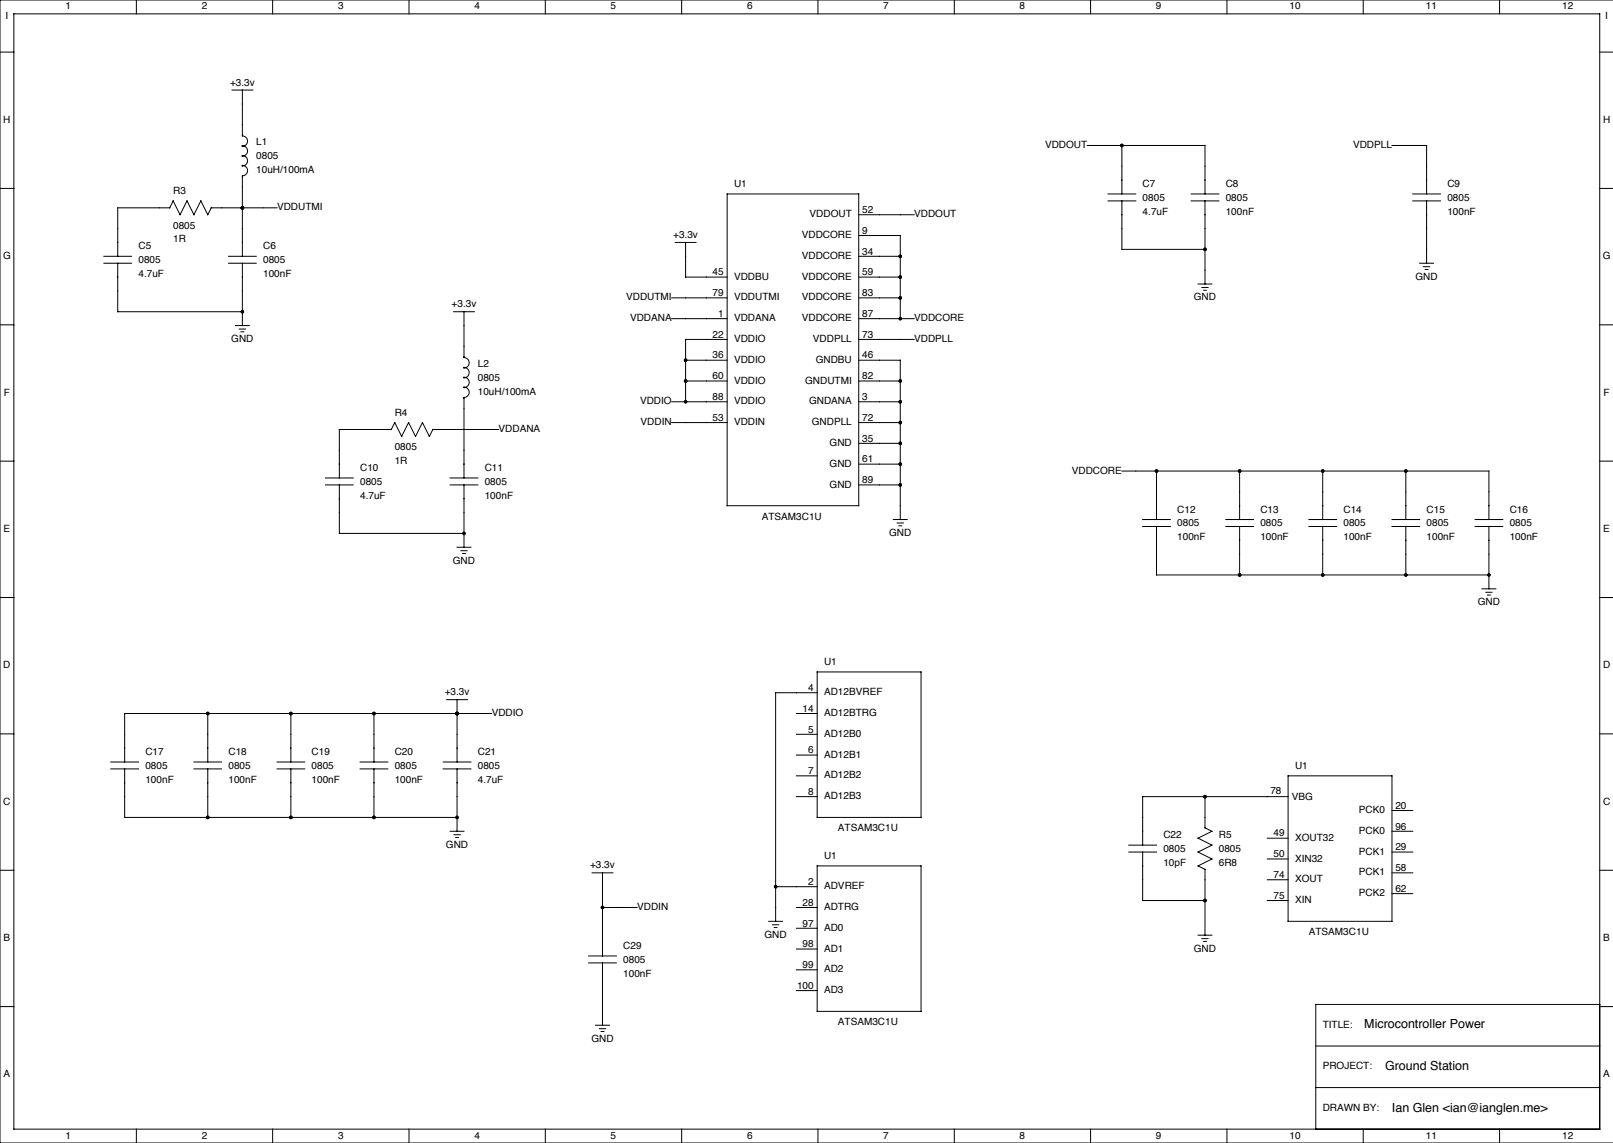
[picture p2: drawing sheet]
<svg xmlns="http://www.w3.org/2000/svg" width="592mm" height="419mm" viewBox="0 0 592 419" stroke-linecap="round" stroke-linejoin="round" font-family="sans-serif">
<g fill="none" stroke="#000" stroke-width=".37">
<path d="M0 19.1h5.1M5.1 5.1h581.6v408.9h-581.6zM50 0v5.1M100 0v5.1M150 0v5.1M200 0v5.1M250 0v5.1M300 0v5.1M350 0v5.1M400 0v5.1M450 0v5.1M500 0v5.1"/>
<path d="M550 0v5.1M586.7 19.1h5M591.7 0h-591.7v419.1h591.7M85.1 33h7.6M88.9 33v16.8a1.86 1.86 0 0 1 1.9 1.9 1.86 1.86 0 0 1-2 1.8 1.81 1.81 0 0 1 2 1.8 1.81 1.81 0 0 1-2 1.8 1.81 1.81 0 0 1 2 1.9 1.81 1.81 0 0 1-2 1.8 1.86 1.86 0 0 1 2 1.8 1.86 1.86 0 0 1-1.9 1.9v29.5M398.8 53.3h43.2v17.8M411.5 53.3v17.8M510.5 53.3h12.7v17.8M0 69.1h5.1M101.6 76.2h-24.1l-1.3 2.5-2.5-5-2.6 5-2.5-5-2.6 5-2.5-5-1.2 2.5h-19.1v17.8M266.7 71.1h48.3v114.3h-48.3zM315 78.7h20.3"/>
<path d="M406.4 71.1h10.2M406.4 73.7h10.2M411.5 73.7v17.7h30.5M436.9 71.1h10.1M436.9 73.7h10.1M442 73.7v30.4M518.2 71.1h10.1M518.2 73.7h10.1M523.2 73.7v22.8M586.7 69.1h5M38.1 94h10.2M38.1 96.5h10.2"/>
<path d="M43.2 96.5v17.8h45.7M83.8 94h10.2M83.8 96.5h10.2M88.9 96.5v22.9M247.6 88.9h7.7M251.5 88.9v12.7h15.2M315 94h15.2M315 86.4h15.2v30.4M520.7 96.5h5.1M522.1 97.8h2.3M522.7 98.8h1M0 119.1h5.1"/>
<path d="M86.4 119.4h5M166.4 114.3h7.6M170.2 114.3v16.8a1.86 1.86 0 0 1 1.9 1.9 1.86 1.86 0 0 1-2 1.8 1.81 1.81 0 0 1 2 1.8 1.81 1.81 0 0 1-2 1.8 1.81 1.81 0 0 1 2 1.8 1.81 1.81 0 0 1-2 1.8 1.86 1.86 0 0 1 2 1.8 1.86 1.86 0 0 1-1.9 1.9v29.6M246.4 116.8h20.3M246.4 109.2h20.3M315 116.8h20.3M315 109.2h15.2M315 101.6h15.2M439.4 104.1h5.1M440.8 105.4h2.3M441.5 106.4h1M586.7 119.1h5"/>
<path d="M87.8 120.6h2.2M88.4 121.7h1M251.5 139.7h15.2M251.5 132.1h15.2M266.7 124.5h-15.2v22.8M315 139.7h15.2M315 132.1h15.2v58.4M315 124.5h20.3M143.5 157.5l1.3-2.6 2.5 5.1 2.6-5.1 2.5 5.1 2.5-5.1 2.6 5.1 1.2-2.5h24.2M143.6 157.5h-19.1v17.8M246.4 154.9h20.3M246.4 147.3h20.3"/>
<path d="M315 154.9h15.2M315 147.3h15.2M0 169.1h5.1M119.4 177.8h10.1M119.4 175.3h10.1M124.5 177.8v17.8h45.7M165.1 177.8h10.2M165.1 175.3h10.2M170.2 177.8v22.9M315 177.8h15.2M315 170.2h15.2M315 162.6h15.2"/>
<path d="M411.5 172.7h134.6v17.8M424.2 172.7v17.8M454.7 172.7v17.8M485.1 172.7v17.8M515.6 172.7v17.8M586.7 169.1h5M327.7 190.5h5M329.1 191.8h2.2M329.7 192.8h1M419.1 190.5h10.2M419.1 193h10.2M424.2 193v17.8h121.9"/>
<path d="M449.6 190.5h10.1M449.6 193h10.1M454.7 193v17.8M480.1 190.5h10.1M480.1 193h10.1M485.1 193v17.8M510.5 190.5h10.2M510.5 193h10.2M515.6 193v17.8M541 190.5h10.2M541 193h10.2M546.1 193v22.9"/>
<path d="M0 219.1h5.1M167.6 200.7h5.1M169 201.9h2.3M169.7 202.9h1M543.6 215.9h5M545 217.2h2.2M545.6 218.2h1M586.7 219.1h5M163.8 256.5h7.6M167.6 256.5v22.9M299.7 246.4h38.1v53.3h-38.1zM299.7 254h-15.2v83.8"/>
<path d="M0 269.1h5.1M40.6 279.4h10.2M71.1 279.4h10.2M76.2 261.6v17.8M101.6 279.4h10.2M106.7 261.6v17.8M132.1 279.4h10.1M137.2 261.6v17.8M162.6 279.4h10.1M180.3 261.6h-134.6v17.8M292.1 261.6h7.6M292.1 276.9h7.6"/>
<path d="M292.1 269.2h7.6M586.7 269.1h5M40.6 281.9h10.2M45.7 281.9v17.8h121.9M71.1 281.9h10.2M76.2 281.9v17.8M101.6 281.9h10.2M106.7 281.9v17.8M132.1 281.9h10.1M137.2 281.9v17.8M162.6 281.9h10.1M167.6 281.9v22.9"/>
<path d="M292.1 292.1h7.6M292.1 284.5h7.6M442 292.1v11.5M472.4 292.1h-53.3v17.8M472.4 284.5h38.1v53.3h-38.1zM510.5 297.2h7.7M0 319.1h5.1M165.1 304.8h5.1M166.5 306.1h2.3M167.1 307.1h1M299.7 317.5h38.1v53.3h-38.1zM414 309.9h10.2"/>
<path d="M414 312.4h10.2M419.1 312.4v17.8h22.9M442 303.5l2.5 1.3-5.1 2.5 5.1 2.6-5.1 2.5 5.1 2.6-5.1 2.5 2.6 1.3v24.1M464.8 315h7.6M464.8 307.3h7.6M510.5 304.8h7.7M510.5 312.4h7.7M586.7 319.1h5M217.2 320h7.6M221 320v30.5M221 332.7h12.7M281.9 337.8h5.1"/>
<path d="M283.3 339.1h2.3M284.5 325.1h15.2M292.1 332.7h7.6M464.8 330.2h7.6M464.8 322.6h7.6M510.5 320h7.7M510.5 327.7h7.7M215.9 350.5h10.2M215.9 353.1h10.2M221 353.1v22.8M284 340.1h1M292.1 355.6h7.6"/>
<path d="M292.1 348h7.6M292.1 340.4h7.6M439.4 342.9h5.1M440.8 344.2h2.3M441.5 345.2h1M0 369.1h5.1M218.4 375.9h5.1M219.8 377.2h2.3M220.5 378.2h1M292.1 363.2h7.6M586.7 368.3h-104.1v45.7M586.7 369.1h5"/>
<path d="M482.6 398.8h104.1M482.6 383.5h104.1M50 414v5.1M100 414v5.1M150 414v5.1M200 414v5.1M250 414v5.1M300 414v5.1M350 414v5.1M400 414v5.1M450 414v5.1M500 414v5.1"/>
<path d="M550 414v5.1"/>
</g>
<g fill="#000">
<circle cx="411.5" cy="53.3" r=".64"/>
<circle cx="88.9" cy="76.2" r=".64"/>
<circle cx="330.2" cy="94" r=".64"/>
<circle cx="442" cy="91.4" r=".63"/>
<circle cx="88.9" cy="114.3" r=".64"/>
<circle cx="330.2" cy="109.2" r=".64"/>
<circle cx="330.2" cy="101.6" r=".64"/>
<circle cx="330.2" cy="116.8" r=".64"/>
<circle cx="251.5" cy="132.1" r=".64"/>
<circle cx="251.5" cy="139.7" r=".64"/>
<circle cx="330.2" cy="139.7" r=".64"/>
<circle cx="251.5" cy="147.3" r=".64"/>
<circle cx="330.2" cy="147.3" r=".64"/>
<circle cx="330.2" cy="154.9" r=".64"/>
<circle cx="330.2" cy="170.2" r=".64"/>
<circle cx="330.2" cy="177.8" r=".64"/>
<circle cx="330.2" cy="162.6" r=".64"/>
<circle cx="424.2" cy="172.7" r=".64"/>
<circle cx="454.7" cy="172.7" r=".63"/>
<circle cx="485.1" cy="172.7" r=".63"/>
<circle cx="515.6" cy="172.7" r=".64"/>
<circle cx="170.2" cy="195.6" r=".64"/>
<circle cx="454.7" cy="210.8" r=".63"/>
<circle cx="485.1" cy="210.8" r=".63"/>
<circle cx="515.6" cy="210.8" r=".64"/>
<circle cx="546.1" cy="210.8" r=".63"/>
<circle cx="76.2" cy="261.6" r=".64"/>
<circle cx="106.7" cy="261.6" r=".64"/>
<circle cx="137.2" cy="261.6" r=".64"/>
<circle cx="167.6" cy="261.6" r=".64"/>
<circle cx="76.2" cy="299.7" r=".64"/>
<circle cx="106.7" cy="299.7" r=".64"/>
<circle cx="137.2" cy="299.7" r=".64"/>
<circle cx="167.6" cy="299.7" r=".64"/>
<circle cx="442" cy="292.1" r=".63"/>
<circle cx="221" cy="332.7" r=".64"/>
<circle cx="284.5" cy="325.1" r=".64"/>
<circle cx="442" cy="330.2" r=".63"/>
</g>
<g font-size="4.6">
<text x="500.4" y="377.1">Microcontroller Power</text>
<text x="508" y="392.4">Ground Station</text>
<text x="510.5" y="407.6">Ian Glen &lt;ian@ianglen.me&gt;</text>
</g>
<g font-size="3.7">
<text x="24" y="3.4">1</text>
<text x="74" y="3.5">2</text>
<text x="124" y="3.5">3</text>
<text x="174" y="3.5">4</text>
<text x="224" y="3.4">5</text>
<text x="274" y="3.5">6</text>
<text x="324" y="3.4">7</text>
<text x="374" y="3.5">8</text>
<text x="424" y="3.5">9</text>
<text x="473" y="3.5">10</text>
<text x="523" y="3.4">11</text>
<text x="573" y="3.5">12</text>
<text x="2" y="6.9">I</text>
<text x="588.8" y="6.9">I</text>
<text x="84.4" y="31.4">+3.3v</text>
<text x="1.2" y="45">H</text>
<text x="588" y="45">H</text>
<text x="94" y="53.3">L1</text>
<text x="94" y="58.4">0805</text>
<text x="383.3" y="54.3">VDDOUT</text>
<text x="496.3" y="54.3">VDDPLL</text>
<text x="94" y="63.5">10uH/100mA</text>
<text x="63.5" y="71.1">R3</text>
<text x="269.2" y="68.6">U1</text>
<text x="419.1" y="68.6">C7</text>
<text x="449.6" y="68.6">C8</text>
<text x="530.9" y="68.6">C9</text>
<text x="101.6" y="77.1">VDDUTMI</text>
<text x="419.1" y="73.7">0805</text>
<text x="449.6" y="73.7">0805</text>
<text x="530.9" y="73.7">0805</text>
<text x="63.5" y="83.8">0805</text>
<text x="296.9" y="79.7">VDDOUT</text>
<text x="316.2" y="78.1">52</text>
<text x="335.3" y="79.7">VDDOUT</text>
<text x="419.1" y="78.7">4.7uF</text>
<text x="449.6" y="78.7">100nF</text>
<text x="530.9" y="78.7">100nF</text>
<text x="63.5" y="88.9">1R</text>
<text x="246.9" y="87.3">+3.3v</text>
<text x="294.1" y="87.3">VDDCORE</text>
<text x="316.2" y="85.7">9</text>
<text x="1.1" y="95.1">G</text>
<text x="50.8" y="91.4">C5</text>
<text x="96.5" y="91.4">C6</text>
<text x="294.1" y="94.9">VDDCORE</text>
<text x="316.2" y="93.3">34</text>
<text x="587.9" y="95.1">G</text>
<text x="50.8" y="101.6">4.7uF</text>
<text x="50.8" y="96.5">0805</text>
<text x="96.5" y="101.6">100nF</text>
<text x="96.5" y="96.5">0805</text>
<text x="261.3" y="101">45</text>
<text x="316.2" y="101">59</text>
<text x="269.2" y="102.5">VDDBU</text>
<text x="294.1" y="102.6">VDDCORE</text>
<text x="519.2" y="102.6">GND</text>
<text x="165.6" y="112.7">+3.3v</text>
<text x="229.7" y="110.1">VDDUTMI</text>
<text x="261.3" y="108.6">79</text>
<text x="269.2" y="110.1">VDDUTMI</text>
<text x="294.1" y="110.2">VDDCORE</text>
<text x="316.2" y="108.6">83</text>
<text x="437.9" y="110.2">GND</text>
<text x="231.1" y="117.8">VDDANA</text>
<text x="263.4" y="116.2">1</text>
<text x="269.2" y="117.8">VDDANA</text>
<text x="294.1" y="117.8">VDDCORE</text>
<text x="316.2" y="116.2">87</text>
<text x="335.3" y="117.8">VDDCORE</text>
<text x="84.8" y="125.4">GND</text>
<text x="261.3" y="123.8">22</text>
<text x="269.2" y="125.4">VDDIO</text>
<text x="298.1" y="125.4">VDDPLL</text>
<text x="316.2" y="123.8">73</text>
<text x="335.3" y="125.4">VDDPLL</text>
<text x="261.3" y="131.4">36</text>
<text x="316.2" y="131.4">46</text>
<text x="175.3" y="134.6">L2</text>
<text x="269.2" y="133">VDDIO</text>
<text x="299.2" y="133">GNDBU</text>
<text x="175.3" y="139.7">0805</text>
<text x="261.3" y="139.1">60</text>
<text x="269.2" y="140.7">VDDIO</text>
<text x="295.3" y="140.7">GNDUTMI</text>
<text x="316.2" y="139.1">82</text>
<text x="1.4" y="145">F</text>
<text x="175.3" y="144.8">10uH/100mA</text>
<text x="234.8" y="148.3">VDDIO</text>
<text x="261.3" y="146.7">88</text>
<text x="269.2" y="148.3">VDDIO</text>
<text x="296.7" y="148.3">GNDANA</text>
<text x="316.2" y="146.7">3</text>
<text x="588.2" y="145">F</text>
<text x="144.8" y="152.4">R4</text>
<text x="235" y="155.9">VDDIN</text>
<text x="261.3" y="154.3">53</text>
<text x="269.2" y="155.9">VDDIN</text>
<text x="297.7" y="155.9">GNDPLL</text>
<text x="316.2" y="154.3">72</text>
<text x="182.9" y="158.4">VDDANA</text>
<text x="316.2" y="161.9">35</text>
<text x="144.8" y="165.1">0805</text>
<text x="304.3" y="163.5">GND</text>
<text x="132.1" y="172.7">C10</text>
<text x="144.8" y="170.2">1R</text>
<text x="177.8" y="172.7">C11</text>
<text x="304.3" y="171.1">GND</text>
<text x="316.2" y="169.5">61</text>
<text x="393.1" y="173.7">VDDCORE</text>
<text x="132.1" y="177.8">0805</text>
<text x="177.8" y="177.8">0805</text>
<text x="304.3" y="178.8">GND</text>
<text x="316.2" y="177.2">89</text>
<text x="132.1" y="182.9">4.7uF</text>
<text x="177.8" y="182.9">100nF</text>
<text x="279.4" y="190.5">ATSAM3C1U</text>
<text x="431.8" y="188">C12</text>
<text x="462.3" y="188">C13</text>
<text x="492.8" y="188">C14</text>
<text x="523.2" y="188">C15</text>
<text x="553.7" y="188">C16</text>
<text x="1.3" y="195">E</text>
<text x="326.1" y="196.5">GND</text>
<text x="431.8" y="193">0805</text>
<text x="462.3" y="193">0805</text>
<text x="492.8" y="193">0805</text>
<text x="523.2" y="193">0805</text>
<text x="553.7" y="193">0805</text>
<text x="588.1" y="195">E</text>
<text x="431.8" y="198.1">100nF</text>
<text x="462.3" y="198.1">100nF</text>
<text x="492.8" y="198.1">100nF</text>
<text x="523.2" y="198.1">100nF</text>
<text x="553.7" y="198.1">100nF</text>
<text x="166.1" y="206.7">GND</text>
<text x="542" y="221.9">GND</text>
<text x="1.2" y="245">D</text>
<text x="302.3" y="243.8">U1</text>
<text x="588" y="245">D</text>
<text x="163.1" y="254.9">+3.3v</text>
<text x="296.4" y="253.4">4</text>
<text x="302.3" y="254.9">AD12BVREF</text>
<text x="180.3" y="262.6">VDDIO</text>
<text x="294.4" y="261">14</text>
<text x="302.3" y="262.6">AD12BTRG</text>
<text x="296.4" y="268.6">5</text>
<text x="302.3" y="270.2">AD12B0</text>
<text x="53.3" y="276.9">C17</text>
<text x="53.3" y="281.9">0805</text>
<text x="83.8" y="276.9">C18</text>
<text x="83.8" y="281.9">0805</text>
<text x="114.3" y="276.9">C19</text>
<text x="114.3" y="281.9">0805</text>
<text x="144.8" y="276.9">C20</text>
<text x="144.8" y="281.9">0805</text>
<text x="175.3" y="276.9">C21</text>
<text x="175.3" y="281.9">0805</text>
<text x="296.4" y="276.2">6</text>
<text x="302.3" y="277.8">AD12B1</text>
<text x="475" y="281.9">U1</text>
<text x="53.3" y="287">100nF</text>
<text x="83.8" y="287">100nF</text>
<text x="114.3" y="287">100nF</text>
<text x="144.8" y="287">100nF</text>
<text x="175.3" y="287">4.7uF</text>
<text x="296.4" y="283.8">7</text>
<text x="302.3" y="285.4">AD12B2</text>
<text x="296.4" y="291.5">8</text>
<text x="302.3" y="293">AD12B3</text>
<text x="465.9" y="291">78</text>
<text x="473.8" y="293.2">VBG</text>
<text x="1.2" y="295.1">C</text>
<text x="498.4" y="298.1">PCK0</text>
<text x="511.8" y="296.5">20</text>
<text x="588" y="295.1">C</text>
<text x="307.3" y="304.8">ATSAM3C1U</text>
<text x="498.4" y="305.8">PCK0</text>
<text x="511.8" y="304.2">96</text>
<text x="163.6" y="310.8">GND</text>
<text x="426.7" y="307.3">C22</text>
<text x="447" y="307.3">R5</text>
<text x="467.1" y="306.7">49</text>
<text x="475" y="308.3">XOUT32</text>
<text x="511.8" y="311.8">29</text>
<text x="302.3" y="315">U1</text>
<text x="426.7" y="317.5">10pF</text>
<text x="426.7" y="312.4">0805</text>
<text x="447" y="317.5">6R8</text>
<text x="447" y="312.4">0805</text>
<text x="467.1" y="314.3">50</text>
<text x="475" y="315.9">XIN32</text>
<text x="498.4" y="313.4">PCK1</text>
<text x="216.4" y="318.4">+3.3v</text>
<text x="467.1" y="321.9">74</text>
<text x="475" y="323.5">XOUT</text>
<text x="498.4" y="321">PCK1</text>
<text x="511.8" y="319.4">58</text>
<text x="296.4" y="324.5">2</text>
<text x="302.3" y="326">ADVREF</text>
<text x="467.1" y="329.6">75</text>
<text x="498.4" y="328.6">PCK2</text>
<text x="511.8" y="327">62</text>
<text x="233.7" y="333.7">VDDIN</text>
<text x="294.4" y="332.1">28</text>
<text x="302.3" y="333.7">ADTRG</text>
<text x="475" y="331.1">XIN</text>
<text x="294.4" y="339.7">97</text>
<text x="302.3" y="341.3">AD0</text>
<text x="1.3" y="345">B</text>
<text x="228.6" y="348">C29</text>
<text x="280.4" y="343.9">GND</text>
<text x="294.4" y="347.3">98</text>
<text x="480.1" y="342.9">ATSAM3C1U</text>
<text x="588.1" y="345">B</text>
<text x="228.6" y="353.1">0805</text>
<text x="302.3" y="348.9">AD1</text>
<text x="437.9" y="348.9">GND</text>
<text x="228.6" y="358.1">100nF</text>
<text x="294.4" y="355">99</text>
<text x="302.3" y="356.5">AD2</text>
<text x="292.3" y="362.6">100</text>
<text x="302.3" y="364.1">AD3</text>
<text x="307.3" y="375.9">ATSAM3C1U</text>
<text x="485.1" y="376.8">TITLE:</text>
<text x="216.9" y="382">GND</text>
<text x="1.3" y="395">A</text>
<text x="485.1" y="392.1">PROJECT:</text>
<text x="588.1" y="395">A</text>
<text x="485.1" y="407.3">DRAWN BY:</text>
<text x="24" y="417.5">1</text>
<text x="74" y="417.5">2</text>
<text x="124" y="417.5">3</text>
<text x="174" y="417.5">4</text>
<text x="224" y="417.5">5</text>
<text x="274" y="417.5">6</text>
<text x="324" y="417.5">7</text>
<text x="374" y="417.5">8</text>
<text x="424" y="417.5">9</text>
<text x="473" y="417.5">10</text>
<text x="523" y="417.5">11</text>
<text x="573" y="417.5">12</text>
</g>
</svg>
